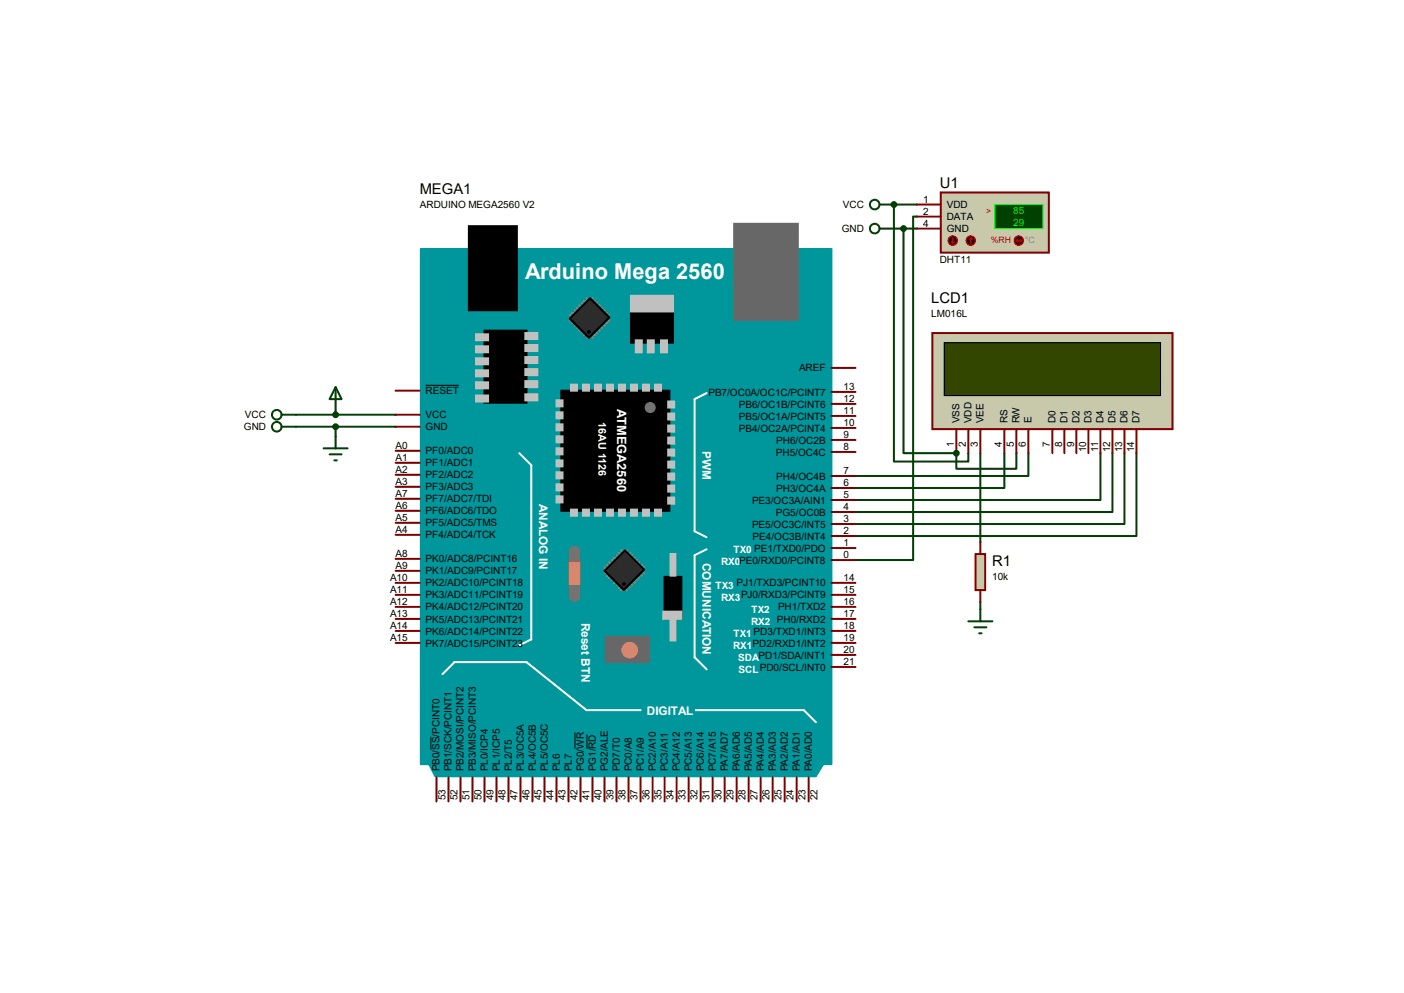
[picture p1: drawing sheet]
<svg xmlns="http://www.w3.org/2000/svg" width="297mm" height="210mm" viewBox="0 0 297 210" stroke-linecap="round" stroke-linejoin="round" font-family="sans-serif">
<path d="M189.1 43.3h4.8M193.9 45.8h-.7v72.6h-12.2M62.6 87.7h21.1M62.6 90.3h21.1M71 87v.7M71 90.3v2M212.5 95.8v7.4h-31.5M217.6 95.8v4.9h-36.6M232.8 95.8v9.9h-51.8M235.3 95.8v12.5h-54.3M237.9 95.8v15h-56.9M240.4 95.8v17.6h-59.4" fill="none" stroke="#004000" stroke-width=".42"/>
<circle cx="189.1" cy="43.3" r=".21" fill="#004000"/>
<path d="M189.1 43.3v54.3h15.8v-1.8M189.1 48.3h4.8M191.1 48.3v47.5h11.2" fill="none" stroke="#004000" stroke-width=".42"/>
<circle cx="202.3" cy="95.8" r=".21" fill="#004000"/>
<path d="M202.3 95.8v3.3h12.7v-3.3M207.4 95.8v18.8M207.4 127.3v1.6" fill="none" stroke="#004000" stroke-width=".42"/>
<path d="M89 52.7h86.9v108.9h-1.8l-1.5 2.6h-80.5l-1.3-2.6h-1.8z" fill="#00979c" stroke="#00979c" stroke-width=".42"/>
<path d="M109.9 95.8l2.5 2.6v36.8l-2.5 1.3M149.5 83.1l-2.6 1.3v28l2.6 1.2M149.5 116.2l-2.6 1.2v21.6l2.6 2.6M93.6 142.6l2.5-2.6h15.3l12.7 10.2h11.4M147.2 150.2h22.9l2.5 2.5" fill="none" stroke="#fff" stroke-width=".42"/>
<path d="M118.7 82.6h22.9v25.4h-22.9z" fill="#000" stroke="#000" stroke-width=".42"/>
<g fill="#c0c0c0" stroke="#c0c0c0" stroke-width=".42">
<path d="M117.7 84.7h1.3v1.2h-1.3z"/>
<path d="M117.7 87.2h1.3v1.3h-1.3z"/>
<path d="M117.7 89.7h1.3v1.3h-1.3z"/>
<path d="M117.7 92.3h1.3v1.3h-1.3z"/>
<path d="M117.7 94.8h1.3v1.3h-1.3z"/>
<path d="M117.7 97.4h1.3v1.2h-1.3z"/>
<path d="M117.7 99.9h1.3v1.3h-1.3z"/>
<path d="M117.7 102.4h1.3v1.3h-1.3z"/>
<path d="M117.7 105h1.3v1.3h-1.3z"/>
<path d="M141.4 84.9h1.2v1.3h-1.2z"/>
<path d="M141.4 87.5h1.2v1.2h-1.2z"/>
<path d="M141.4 90h1.2v1.3h-1.2z"/>
<path d="M141.4 92.5h1.2v1.3h-1.2z"/>
<path d="M141.4 95.1h1.2v1.3h-1.2z"/>
<path d="M141.4 97.6h1.2v1.3h-1.2z"/>
<path d="M141.4 100.2h1.2v1.2h-1.2z"/>
<path d="M141.4 102.7h1.2v1.3h-1.2z"/>
<path d="M141.4 105.2h1.2v1.3h-1.2z"/>
<path d="M138.6 81.4h1.2v1.2h-1.2z"/>
<path d="M136 81.4h1.3v1.2h-1.3z"/>
<path d="M133.5 81.4h1.2v1.2h-1.2z"/>
<path d="M130.9 81.4h1.3v1.2h-1.3z"/>
<path d="M128.4 81.4h1.3v1.2h-1.3z"/>
<path d="M125.9 81.4h1.2v1.2h-1.2z"/>
<path d="M123.3 81.4h1.3v1.2h-1.3z"/>
<path d="M120.8 81.4h1.2v1.2h-1.2z"/>
<path d="M138.6 107.8h1.2v1.3h-1.2z"/>
<path d="M136 107.8h1.3v1.3h-1.3z"/>
<path d="M133.5 107.8h1.2v1.3h-1.2z"/>
<path d="M130.9 107.8h1.3v1.3h-1.3z"/>
<path d="M128.4 107.8h1.3v1.3h-1.3z"/>
<path d="M125.9 107.8h1.2v1.3h-1.2z"/>
<path d="M123.3 107.8h1.3v1.3h-1.3z"/>
<path d="M120.8 107.8h1.2v1.3h-1.2z"/>
</g>
<path d="M128.1 134.7h9.2v5.3h-9.2z" fill="#686767" stroke="#686767" stroke-width=".42"/>
<circle cx="133.2" cy="137.5" r="1.52" fill="#ff8080" stroke="#ff8080" stroke-width=".42"/>
<g fill="none" stroke="#808080" stroke-width=".47">
<path d="M127.9 120l.5 .5M128.4 119.5l.5 .5M128.9 119l.5 .5M129.4 118.4l.5 .6M129.9 117.9l.5 .5M130.4 117.4l.5 .5M130.9 116.9l.5 .5M131.4 116.4l.6 .5M132.7 116.4l-.5 .5M133.2 116.9l-.5 .5M133.7 117.4l-.5 .5M134.2 117.9l-.5 .5"/>
<path d="M134.7 118.4l-.5 .6M135.3 119l-.6 .5M135.8 119.5l-.5 .5M136.3 120l-.5 .5M128.4 120.7l-.5 .5M128.9 121.2l-.5 .6M129.4 121.8l-.5 .5M129.9 122.3l-.5 .5M130.4 122.8l-.5 .5M130.9 123.3l-.5 .5M131.4 123.8l-.5 .5M132 124.3l-.6 .5"/>
<path d="M132.2 124.3l.5 .5M132.7 123.8l.5 .5M133.2 123.3l.5 .5M133.7 122.8l.5 .5M134.2 122.3l.5 .5M134.7 121.8l.6 .5M135.3 121.2l.5 .6M135.8 120.7l.5 .5"/>
</g>
<path d="M132.2 116.4l4.1 4.1-4.3 4.3-4.1-4.1z" fill="#2c2c2c" stroke="#000" stroke-width=".42"/>
<circle cx="132" cy="123.5" r=".3" fill="#000" stroke="#000" stroke-width=".21"/>
<circle cx="137.5" cy="86.2" r="1.06" fill="#757575" stroke="#757575" stroke-width=".21"/>
<path d="M102.5 69.9h8.9v15.3h-8.9zM133.5 66.1h8.9v6.4h-8.9zM140.6 122h3.5v8.9h-3.5z" fill="#000" stroke="#000" stroke-width=".42"/>
<g fill="#c0c0c0" stroke="#c0c0c0" stroke-width=".42">
<path d="M100.7 70.7h2.6v1.3h-2.6z"/>
<path d="M100.7 73.2h2.6v1.3h-2.6z"/>
<path d="M100.7 75.8h2.6v1.2h-2.6z"/>
<path d="M100.7 78.3h2.6v1.3h-2.6z"/>
<path d="M100.7 80.9h2.6v1.2h-2.6z"/>
<path d="M100.7 83.7h2.6v1.2h-2.6z"/>
<path d="M111.1 70.4h2.6v1.3h-2.6z"/>
<path d="M111.1 73h2.6v1.3h-2.6z"/>
<path d="M111.1 75.5h2.6v1.3h-2.6z"/>
<path d="M111.1 78.1h2.6v1.2h-2.6z"/>
<path d="M111.1 80.6h2.6v1.3h-2.6z"/>
<path d="M111.1 83.4h2.6v1.3h-2.6z"/>
<path d="M140.3 129.4h3.8v1.5h-3.8z"/>
<path d="M141.9 117.2h1v4.6h-1z"/>
<path d="M141.9 130.9h1v4.6h-1z"/>
<path d="M134.5 72h1.3v2.5h-1.3z"/>
<path d="M137 72h1.3v2.5h-1.3z"/>
<path d="M139.8 72h1.3v2.5h-1.3z"/>
<path d="M133.5 62.6h8.9v3.3h-8.9z"/>
</g>
<path d="M121.5 116.7v9.4" fill="none" stroke="#757575" stroke-width="2.5"/>
<path d="M120.5 119h2.1v4.5h-2.1z" fill="#ff8000" stroke="#ff8000" stroke-width=".42"/>
<path d="M155.3 47.3h13.5v20.3h-13.5z" fill="#686767" stroke="#686767" stroke-width=".42"/>
<g fill="none" stroke="#808080" stroke-width=".47">
<path d="M120.5 66.6l.5 .5M121 66.1l.5 .5M121 67.4l-.5 .5M121.5 65.6l.5 .5M121.5 67.9l-.5 .5M122 65.1l.6 .5M122 68.4l-.5 .5M122.6 64.6l.5 .5M122.6 68.9l-.6 .5M123.1 64.1l.5 .5M123.1 69.4l-.5 .5M123.6 63.6l.5 .5"/>
<path d="M123.6 69.9l-.5 .5M124.1 63.1l.5 .5M124.1 70.4l-.5 .6M124.6 71l-.5 .5M124.8 71l.5 .5M125.3 70.4l.6 .6M125.3 63.1l-.5 .5M125.9 69.9l.5 .5M125.9 63.6l-.6 .5M126.4 69.4l.5 .5M126.4 64.1l-.5 .5M126.9 68.9l.5 .5"/>
<path d="M126.9 64.6l-.5 .5M127.4 68.4l.5 .5M127.4 65.1l-.5 .5M127.9 67.9l.5 .5M127.9 65.6l-.5 .5M128.4 67.4l.5 .5M128.4 66.1l-.5 .5M128.9 66.6l-.5 .5"/>
</g>
<path d="M124.8 63.1l4.1 4-4.3 4.4-4.1-4.1z" fill="#2c2c2c" stroke="#000" stroke-width=".42"/>
<circle cx="124.6" cy="70.2" r=".3" fill="#000" stroke="#000" stroke-width=".21"/>
<path d="M99.2 47.8h10.1v17.8h-10.1z" fill="#000" stroke="#000" stroke-width=".42"/>
<g fill="none" stroke="#800000" stroke-width=".42">
<path d="M175.9 77.8h5.1M83.7 97.9h5.1M83.7 95.3h5.1M83.7 82.6h5.1M83.7 87.7h5.1M83.7 90.3h5.1M175.9 95.6h5.1M175.9 93h5.1M175.9 90.5h5.1M175.9 88h5.1M175.9 85.4h5.1M175.9 82.9h5.1"/>
<path d="M83.7 118.2h5.1M83.7 105.5h5.1M83.7 108h5.1M83.7 110.6h5.1M83.7 113.1h5.1M83.7 103h5.1M83.7 100.4h5.1M175.9 118.4h5.1M175.9 115.9h5.1M175.9 113.4h5.1M175.9 110.8h5.1M175.9 108.3h5.1"/>
<path d="M175.9 105.7h5.1M175.9 103.2h5.1M175.9 100.7h5.1M83.7 136h5.1M83.7 133.4h5.1M83.7 130.9h5.1M83.7 128.4h5.1M83.7 125.8h5.1M83.7 123.3h5.1M83.7 120.7h5.1M175.9 138.5h5.1M175.9 136h5.1"/>
<path d="M175.9 133.4h5.1M175.9 130.9h5.1M175.9 128.4h5.1M175.9 125.8h5.1M175.9 123.3h5.1M175.9 141.1h5.1M92.3 164.4v5.1M94.9 164.4v5.1M97.4 164.4v5.1M99.9 164.4v5.1M102.5 164.4v5.1M105 164.4v5.1"/>
<path d="M107.6 164.4v5.1M110.1 164.4v5.1M112.6 164.4v5.1M115.2 164.4v5.1M117.7 164.4v5.1M120.3 164.4v5.1M122.8 164.4v5.1M125.3 164.4v5.1M127.9 164.4v5.1M130.4 164.4v5.1M133 164.4v5.1M135.5 164.4v5.1"/>
<path d="M138 164.4v5.1M140.6 164.4v5.1M143.1 164.4v5.1M145.7 164.4v5.1M148.2 164.4v5.1M150.7 164.4v5.1M153.3 164.4v5.1M155.8 164.4v5.1M158.4 164.4v5.1M160.9 164.4v5.1M163.4 164.4v5.1M166 164.4v5.1"/>
<path d="M168.5 164.4v5.1M171.1 164.4v5.1"/>
</g>
<path d="M90 81.5h7.1M91.1 155.8v2.8M121.6 154.9v3.5M124.2 155.4v3" fill="none" stroke="#000" stroke-width=".21"/>
<path d="M199 40.7h22.9v12.7h-22.9z" fill="#c8c8aa" stroke="#800000" stroke-width=".42"/>
<path d="M210.4 43.3h10.2v5h-10.2z" fill="#004000" stroke="#0f0" stroke-width=".21"/>
<path d="M193.9 45.8h5.1M193.9 43.3h5.1M193.9 48.3h5.1" fill="none" stroke="#800000" stroke-width=".42"/>
<circle cx="205.4" cy="50.9" r="1.02" fill="#400000" stroke="#f00" stroke-width=".21"/>
<path d="M205.4 50.4l-.3 .2M205.4 50.4l.2 .2M205.4 50.4v1" fill="none" stroke="#f00" stroke-width=".21"/>
<circle cx="201.5" cy="50.9" r="1.02" fill="#400000" stroke="#f00" stroke-width=".21"/>
<path d="M201.3 51.1l.2 .3M201.5 50.4v1M201.8 51.1l-.3 .3" fill="none" stroke="#f00" stroke-width=".21"/>
<circle cx="215.5" cy="50.9" r="1.02" fill="#400000" stroke="#f00" stroke-width=".21"/>
<path d="M215 50.9h1M215 50.9l.3 .2M215.3 50.6l-.3 .3M215.8 50.6l.2 .3M216 50.9l-.2 .2" fill="none" stroke="#f00" stroke-width=".21"/>
<g fill="none" stroke="#004000" stroke-width=".42">
<path d="M186.1 43.3h3M186.1 48.3h3M59.6 87.7h3M59.6 90.3h3M68.5 94.8h5M69.7 96.1h2.6M70.7 97.4h.5M71 81.9l1.3 2.5h-2.6zM71 81.9v5.1M71 92.3v2.5"/>
<circle cx="185" cy="43.3" r="1.02"/>
<circle cx="185" cy="48.3" r="1.02"/>
<circle cx="58.5" cy="90.3" r="1.02"/>
<circle cx="58.5" cy="87.7" r="1.02"/>
</g>
<g fill="#004000" stroke="#004000" stroke-width=".42">
<circle cx="71" cy="87.7" r=".51"/>
<circle cx="71" cy="90.3" r=".51"/>
</g>
<path d="M197.2 70.4h50.8v20.4h-50.8z" fill="#c8c8aa" stroke="#800000" stroke-width=".42"/>
<path d="M199.8 72.5h45.7v11.2h-45.7z" fill="#324600" stroke="#000" stroke-width=".25"/>
<g fill="none" stroke="#800000" stroke-width=".42">
<path d="M202.3 90.8v5M204.9 90.8v5M207.4 90.8v5M212.5 90.8v5M215 90.8v5M217.6 90.8v5M222.6 90.8v5M225.2 90.8v5M227.7 90.8v5M230.3 90.8v5M232.8 90.8v5M235.3 90.8v5"/>
<path d="M237.9 90.8v5M240.4 90.8v5"/>
</g>
<g fill="#004000" stroke="#004000" stroke-width=".42">
<circle cx="189.1" cy="43.3" r=".51"/>
<circle cx="191.1" cy="48.3" r=".51"/>
<circle cx="202.3" cy="95.8" r=".51"/>
</g>
<path d="M206.4 117.2h2v7.6h-2z" fill="#c8c8aa" stroke="#800000" stroke-width=".42"/>
<path d="M207.4 114.6v2.6M207.4 124.8v2.5" fill="none" stroke="#800000" stroke-width=".42"/>
<path d="M204.9 131.4h5M206.1 132.7h2.6M207.1 133.9h.5M207.4 128.9v2.5" fill="none" stroke="#004000" stroke-width=".42"/>
<text font-size="4.6" fill="#fff" x="111.1" y="58.9">Arduino Mega 2560</text>
<g font-size="3.1">
<text x="88.8" y="41.1">MEGA1</text>
<text x="198.8" y="39.8">U1</text>
<text x="197" y="64.2">LCD1</text>
<text x="209.9" y="119.8">R1</text>
</g>
<text font-size="2.7" fill="#fff" x="130.6" y="86.5" transform="rotate(90 130.6 86.5)">ATMEGA2560</text>
<g font-size="2.5" fill="#fff">
<text x="148.6" y="95.3" transform="rotate(90 148.6 95.3)">PWM</text>
<text x="114.1" y="106.6" transform="rotate(90 114.1 106.6)">ANALOG IN</text>
<text x="148.6" y="119" transform="rotate(90 148.6 119)">COMUNICATION</text>
<text x="123" y="131.7" transform="rotate(90 123 131.7)">Reset BTN</text>
<text x="136.8" y="151.1">DIGITAL</text>
</g>
<text font-size="2.3" fill="#fff" x="126.6" y="89.3" transform="rotate(90 126.6 89.3)">16AU 1126</text>
<g font-size="2.1">
<text x="88.8" y="44">ARDUINO MEGA2560 V2</text>
<text x="178.3" y="44">VCC</text>
<text x="195.3" y="45.4">2</text>
<text x="195.3" y="42.9">1</text>
<text x="195.3" y="48">4</text>
<text x="200.3" y="46.6">DATA</text>
<text x="200.3" y="44">VDD</text>
<text x="178.1" y="49.1">GND</text>
<text x="200.3" y="49.1">GND</text>
<text x="198.8" y="55.6">DHT11</text>
<text x="197" y="67.1">LM016L</text>
<text x="90" y="83.4">RESET</text>
<text x="149.9" y="83.7">PB7/OC0A/OC1C/PCINT7</text>
<text x="169" y="78.6">AREF</text>
<text x="178.4" y="82.5">13</text>
<text x="51.8" y="88.5">VCC</text>
<text x="90" y="88.5">VCC</text>
<text x="156.3" y="88.7">PB5/OC1A/PCINT5</text>
<text x="156.3" y="86.2">PB6/OC1B/PCINT6</text>
<text x="178.4" y="87.6">11</text>
<text x="178.4" y="85">12</text>
<text x="203" y="89.5" transform="rotate(-90 203 89.5)">VSS</text>
<text x="205.5" y="89.5" transform="rotate(-90 205.5 89.5)">VDD</text>
<text x="208.1" y="89.5" transform="rotate(-90 208.1 89.5)">VEE</text>
<text x="213.1" y="89.5" transform="rotate(-90 213.1 89.5)">RS</text>
<text x="215.7" y="89.5" transform="rotate(-90 215.7 89.5)">RW</text>
<text x="218.2" y="89.5" transform="rotate(-90 218.2 89.5)">E</text>
<text x="223.3" y="89.5" transform="rotate(-90 223.3 89.5)">D0</text>
<text x="225.8" y="89.5" transform="rotate(-90 225.8 89.5)">D1</text>
<text x="228.4" y="89.5" transform="rotate(-90 228.4 89.5)">D2</text>
<text x="230.9" y="89.5" transform="rotate(-90 230.9 89.5)">D3</text>
<text x="233.5" y="89.5" transform="rotate(-90 233.5 89.5)">D4</text>
<text x="236" y="89.5" transform="rotate(-90 236 89.5)">D5</text>
<text x="238.5" y="89.5" transform="rotate(-90 238.5 89.5)">D6</text>
<text x="241.1" y="89.5" transform="rotate(-90 241.1 89.5)">D7</text>
<text x="51.6" y="91">GND</text>
<text x="83.7" y="95">A0</text>
<text x="90" y="91">GND</text>
<text x="156.3" y="91.3">PB4/OC2A/PCINT4</text>
<text x="164.2" y="93.8">PH6/OC2B</text>
<text x="178.4" y="95.2">8</text>
<text x="178.4" y="92.7">9</text>
<text x="178.4" y="90.1">10</text>
<text x="201.8" y="94.5" transform="rotate(-90 201.8 94.5)">1</text>
<text x="204.3" y="94.5" transform="rotate(-90 204.3 94.5)">2</text>
<text x="206.9" y="94.5" transform="rotate(-90 206.9 94.5)">3</text>
<text x="212" y="94.5" transform="rotate(-90 212 94.5)">4</text>
<text x="214.5" y="94.5" transform="rotate(-90 214.5 94.5)">5</text>
<text x="217" y="94.5" transform="rotate(-90 217 94.5)">6</text>
<text x="222.1" y="94.5" transform="rotate(-90 222.1 94.5)">7</text>
<text x="224.7" y="94.5" transform="rotate(-90 224.7 94.5)">8</text>
<text x="227.2" y="94.5" transform="rotate(-90 227.2 94.5)">9</text>
<text x="229.7" y="95.6" transform="rotate(-90 229.7 95.6)">10</text>
<text x="232.3" y="95.5" transform="rotate(-90 232.3 95.5)">11</text>
<text x="234.8" y="95.6" transform="rotate(-90 234.8 95.6)">12</text>
<text x="237.4" y="95.6" transform="rotate(-90 237.4 95.6)">13</text>
<text x="239.9" y="95.6" transform="rotate(-90 239.9 95.6)">14</text>
<text x="83.7" y="100">A2</text>
<text x="83.7" y="97.5">A1</text>
<text x="90" y="101.2">PF2/ADC2</text>
<text x="90" y="98.6">PF1/ADC1</text>
<text x="90" y="96.1">PF0/ADC0</text>
<text x="164.1" y="96.4">PH5/OC4C</text>
<text x="164.2" y="101.4">PH4/OC4B</text>
<text x="178.4" y="100.3">7</text>
<text x="83.7" y="105.1">A7</text>
<text x="83.7" y="107.7">A6</text>
<text x="83.7" y="102.6">A3</text>
<text x="90" y="106.3">PF7/ADC7/TDI</text>
<text x="90" y="103.7">PF3/ADC3</text>
<text x="159.1" y="106.5">PE3/OC3A/AIN1</text>
<text x="164.2" y="104">PH3/OC4A</text>
<text x="178.4" y="107.9">4</text>
<text x="178.4" y="105.4">5</text>
<text x="178.4" y="102.8">6</text>
<text x="83.7" y="110.2">A5</text>
<text x="83.7" y="112.7">A4</text>
<text x="90" y="108.8">PF6/ADC6/TDO</text>
<text x="90" y="111.3">PF5/ADC5/TMS</text>
<text x="90" y="113.9">PF4/ADC4/TCK</text>
<text x="159.1" y="111.6">PE5/OC3C/INT5</text>
<text x="164.1" y="109.1">PG5/OC0B</text>
<text x="178.4" y="113">2</text>
<text x="178.4" y="110.4">3</text>
<text x="83.7" y="117.8">A8</text>
<text x="90" y="119">PK0/ADC8/PCINT16</text>
<text x="159.2" y="114.1">PE4/OC3B/INT4</text>
<text x="178.4" y="118.1">0</text>
<text x="178.4" y="115.5">1</text>
<text x="82.5" y="125.4">A11</text>
<text x="82.5" y="122.9">A10</text>
<text x="83.7" y="120.4">A9</text>
<text x="90" y="124">PK2/ADC10/PCINT18</text>
<text x="90" y="121.5">PK1/ADC9/PCINT17</text>
<text x="155.8" y="124">PJ1/TXD3/PCINT10</text>
<text x="178.4" y="125.4">15</text>
<text x="178.4" y="122.9">14</text>
<text x="209.9" y="122.7">10k</text>
<text x="82.5" y="130.5">A13</text>
<text x="82.5" y="128">A12</text>
<text x="90" y="131.7">PK5/ADC13/PCINT21</text>
<text x="90" y="129.1">PK4/ADC12/PCINT20</text>
<text x="90" y="126.6">PK3/ADC11/PCINT19</text>
<text x="156.8" y="126.6">PJ0/RXD3/PCINT9</text>
<text x="164.3" y="131.7">PH0/RXD2</text>
<text x="164.6" y="129.1">PH1/TXD2</text>
<text x="178.4" y="130.5">17</text>
<text x="178.4" y="128">16</text>
<text x="82.5" y="135.6">A15</text>
<text x="82.5" y="133.1">A14</text>
<text x="90" y="136.7">PK7/ADC15/PCINT23</text>
<text x="90" y="134.2">PK6/ADC14/PCINT22</text>
<text x="159.2" y="136.7">PD2/RXD1/INT2</text>
<text x="159.4" y="134.2">PD3/TXD1/INT3</text>
<text x="178.4" y="135.6">19</text>
<text x="178.4" y="133.1">18</text>
<text x="160.5" y="139.3">PD1/SDA/INT1</text>
<text x="160.7" y="141.8">PD0/SCL/INT0</text>
<text x="178.4" y="140.7">21</text>
<text x="178.4" y="138.1">20</text>
<text x="93" y="163.2" transform="rotate(-90 93 163.2)">PB0/SS/PCINT0</text>
<text x="95.5" y="163.2" transform="rotate(-90 95.5 163.2)">PB1/SCK/PCINT1</text>
<text x="98.1" y="163.2" transform="rotate(-90 98.1 163.2)">PB2/MOSI/PCINT2</text>
<text x="100.6" y="163.2" transform="rotate(-90 100.6 163.2)">PB3/MISO/PCINT3</text>
<text x="103.2" y="163.2" transform="rotate(-90 103.2 163.2)">PL0/ICP4</text>
<text x="105.7" y="163.2" transform="rotate(-90 105.7 163.2)">PL1/ICP5</text>
<text x="108.2" y="163.2" transform="rotate(-90 108.2 163.2)">PL2/T5</text>
<text x="110.8" y="163.2" transform="rotate(-90 110.8 163.2)">PL3/OC5A</text>
<text x="113.3" y="163.2" transform="rotate(-90 113.3 163.2)">PL4/OC5B</text>
<text x="115.9" y="163.2" transform="rotate(-90 115.9 163.2)">PL5/OC5C</text>
<text x="118.4" y="163.2" transform="rotate(-90 118.4 163.2)">PL6</text>
<text x="120.9" y="163.2" transform="rotate(-90 120.9 163.2)">PL7</text>
<text x="123.5" y="163.2" transform="rotate(-90 123.5 163.2)">PG0/WR</text>
<text x="126" y="163.2" transform="rotate(-90 126 163.2)">PG1/RD</text>
<text x="128.6" y="163.2" transform="rotate(-90 128.6 163.2)">PG2/ALE</text>
<text x="131.1" y="163.2" transform="rotate(-90 131.1 163.2)">PD7/T0</text>
<text x="133.6" y="163.2" transform="rotate(-90 133.6 163.2)">PC0/A8</text>
<text x="136.2" y="163.2" transform="rotate(-90 136.2 163.2)">PC1/A9</text>
<text x="138.7" y="163.2" transform="rotate(-90 138.7 163.2)">PC2/A10</text>
<text x="141.3" y="163.2" transform="rotate(-90 141.3 163.2)">PC3/A11</text>
<text x="143.8" y="163.2" transform="rotate(-90 143.8 163.2)">PC4/A12</text>
<text x="146.3" y="163.2" transform="rotate(-90 146.3 163.2)">PC5/A13</text>
<text x="148.9" y="163.2" transform="rotate(-90 148.9 163.2)">PC6/A14</text>
<text x="151.4" y="163.2" transform="rotate(-90 151.4 163.2)">PC7/A15</text>
<text x="154" y="163.2" transform="rotate(-90 154 163.2)">PA7/AD7</text>
<text x="156.5" y="163.2" transform="rotate(-90 156.5 163.2)">PA6/AD6</text>
<text x="159" y="163.2" transform="rotate(-90 159 163.2)">PA5/AD5</text>
<text x="161.6" y="163.2" transform="rotate(-90 161.6 163.2)">PA4/AD4</text>
<text x="164.1" y="163.2" transform="rotate(-90 164.1 163.2)">PA3/AD3</text>
<text x="166.7" y="163.2" transform="rotate(-90 166.7 163.2)">PA2/AD2</text>
<text x="169.2" y="163.2" transform="rotate(-90 169.2 163.2)">PA1/AD1</text>
<text x="171.7" y="163.2" transform="rotate(-90 171.7 163.2)">PA0/AD0</text>
<text x="94.2" y="169.3" transform="rotate(-90 94.2 169.3)">53</text>
<text x="96.8" y="169.3" transform="rotate(-90 96.8 169.3)">52</text>
<text x="99.3" y="169.3" transform="rotate(-90 99.3 169.3)">51</text>
<text x="101.9" y="169.3" transform="rotate(-90 101.9 169.3)">50</text>
<text x="104.4" y="169.3" transform="rotate(-90 104.4 169.3)">49</text>
<text x="106.9" y="169.3" transform="rotate(-90 106.9 169.3)">48</text>
<text x="109.5" y="169.3" transform="rotate(-90 109.5 169.3)">47</text>
<text x="112" y="169.3" transform="rotate(-90 112 169.3)">46</text>
<text x="114.6" y="169.3" transform="rotate(-90 114.6 169.3)">45</text>
<text x="117.1" y="169.3" transform="rotate(-90 117.1 169.3)">44</text>
<text x="119.6" y="169.3" transform="rotate(-90 119.6 169.3)">43</text>
<text x="122.2" y="169.3" transform="rotate(-90 122.2 169.3)">42</text>
<text x="124.7" y="169.3" transform="rotate(-90 124.7 169.3)">41</text>
<text x="127.3" y="169.3" transform="rotate(-90 127.3 169.3)">40</text>
<text x="129.8" y="169.3" transform="rotate(-90 129.8 169.3)">39</text>
<text x="132.3" y="169.3" transform="rotate(-90 132.3 169.3)">38</text>
<text x="134.9" y="169.3" transform="rotate(-90 134.9 169.3)">37</text>
<text x="137.4" y="169.3" transform="rotate(-90 137.4 169.3)">36</text>
<text x="140" y="169.3" transform="rotate(-90 140 169.3)">35</text>
<text x="142.5" y="169.3" transform="rotate(-90 142.5 169.3)">34</text>
<text x="145" y="169.3" transform="rotate(-90 145 169.3)">33</text>
<text x="147.6" y="169.3" transform="rotate(-90 147.6 169.3)">32</text>
<text x="150.1" y="169.3" transform="rotate(-90 150.1 169.3)">31</text>
<text x="152.7" y="169.3" transform="rotate(-90 152.7 169.3)">30</text>
<text x="155.2" y="169.3" transform="rotate(-90 155.2 169.3)">29</text>
<text x="157.7" y="169.3" transform="rotate(-90 157.7 169.3)">28</text>
<text x="160.3" y="169.3" transform="rotate(-90 160.3 169.3)">27</text>
<text x="162.8" y="169.3" transform="rotate(-90 162.8 169.3)">26</text>
<text x="165.4" y="169.3" transform="rotate(-90 165.4 169.3)">25</text>
<text x="167.9" y="169.3" transform="rotate(-90 167.9 169.3)">24</text>
<text x="170.4" y="169.3" transform="rotate(-90 170.4 169.3)">23</text>
<text x="173" y="169.3" transform="rotate(-90 173 169.3)">22</text>
</g>
<g font-size="2.1" fill="#0f0">
<text x="214.3" y="45.3">85</text>
<text x="214.3" y="47.8">29</text>
</g>
<g font-size="2.1" fill="#fff">
<text x="152.5" y="119.5">RX0PE0/RXD0/PCINT8</text>
<text x="155.2" y="117">TX0 PE1/TXD0/PDO</text>
<text x="151.3" y="124.6">TX3</text>
<text x="152.5" y="127.1">RX3</text>
<text x="159" y="129.7">TX2</text>
<text x="155.1" y="137.3">RX1</text>
<text x="155.2" y="134.7">TX1</text>
<text x="158.9" y="132.2">RX2</text>
<text x="156.2" y="139.8">SDA</text>
<text x="156.3" y="142.4">SCL</text>
</g>
<g font-size="1.9" fill="#c00000">
<text x="208.6" y="45.2">&gt;</text>
<text x="209.6" y="51.5">%RH</text>
</g>
<text font-size="1.9" fill="#808080" x="216.8" y="51.5">°C</text>
</svg>
